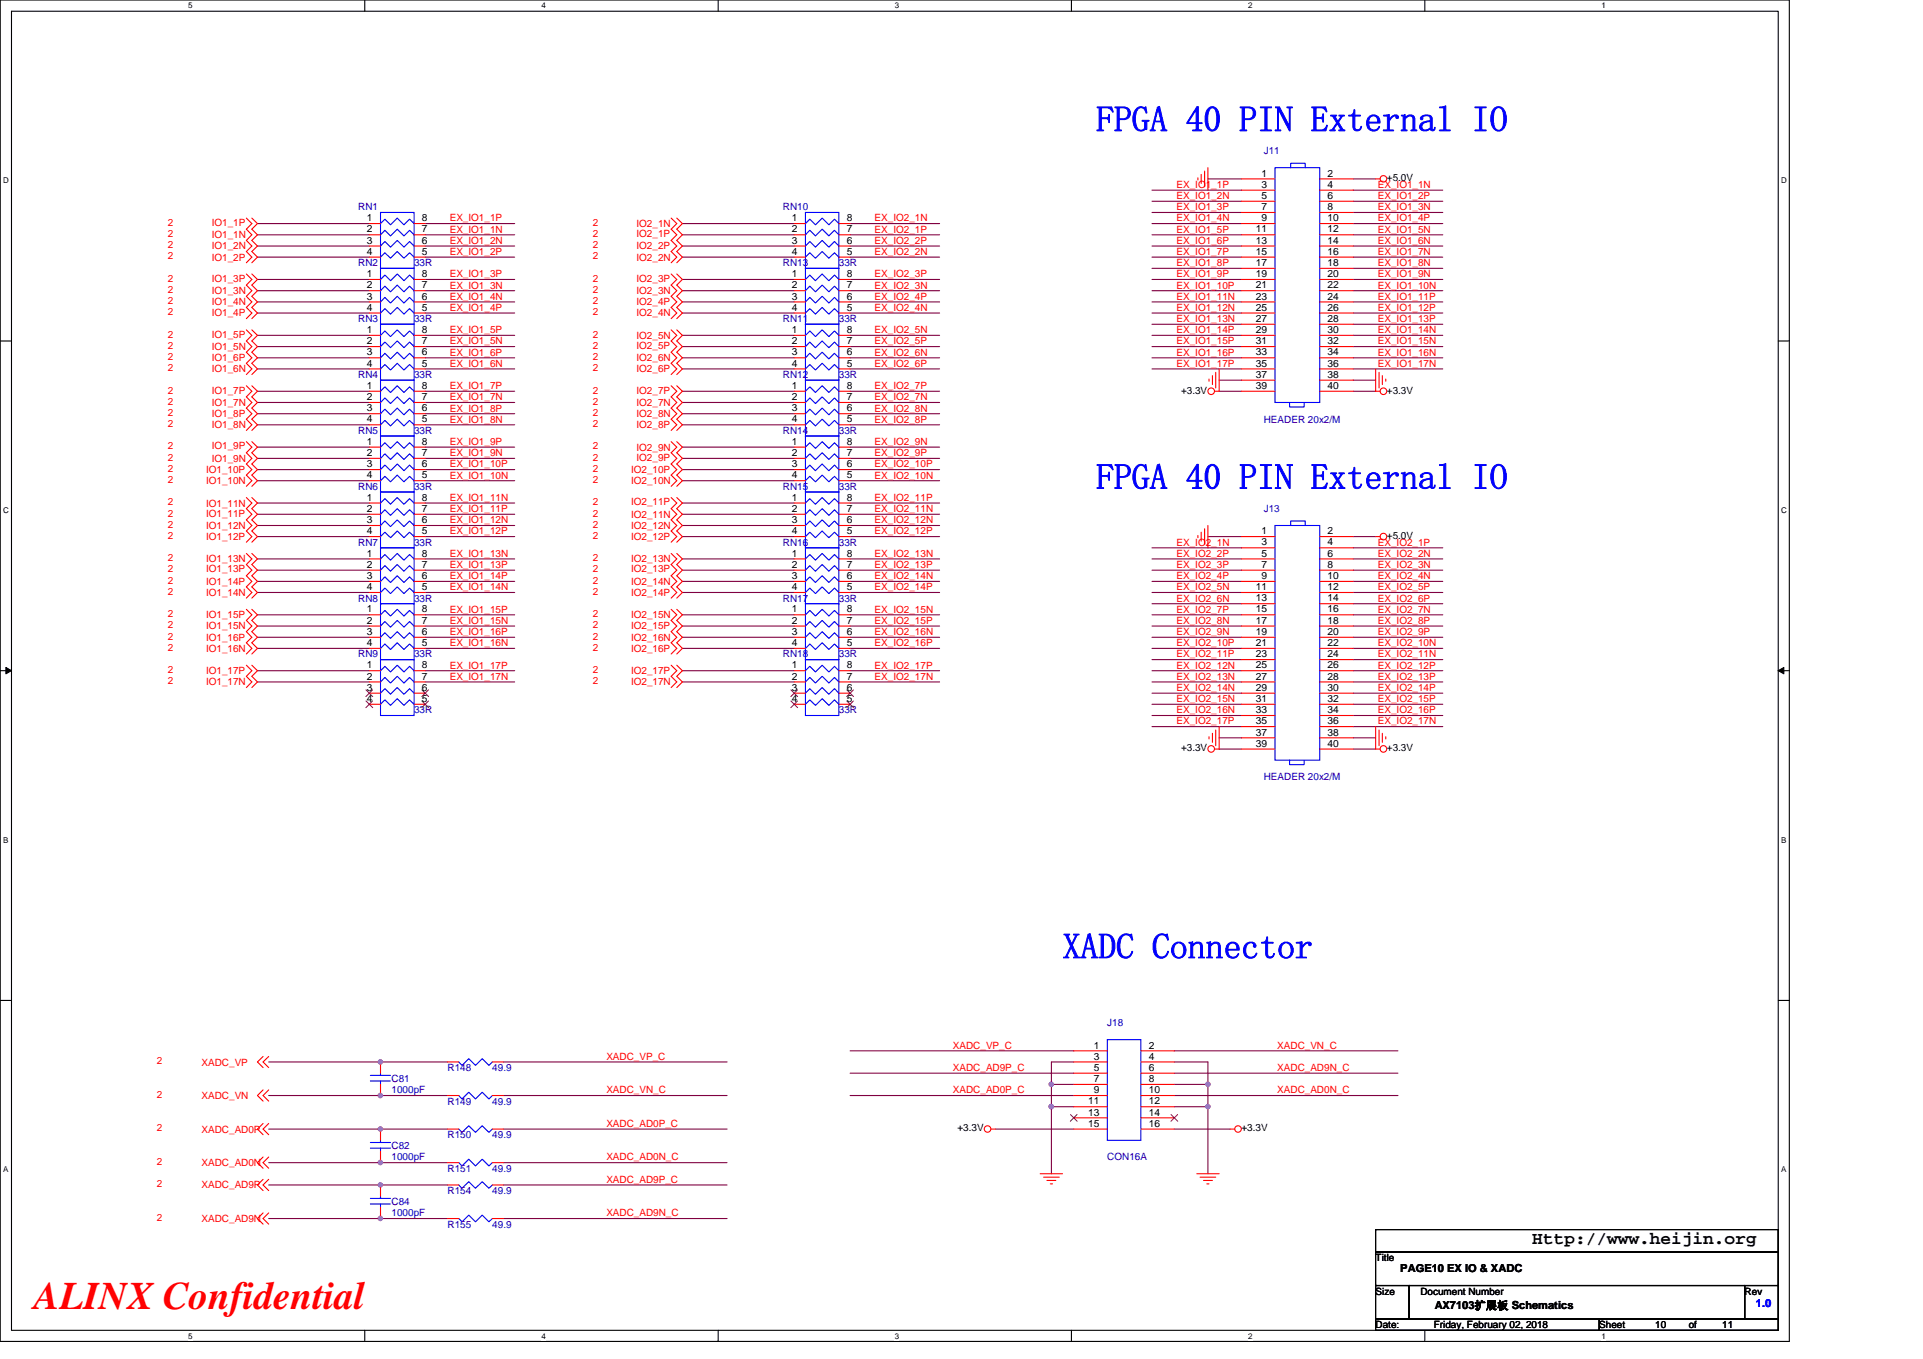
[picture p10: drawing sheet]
<svg xmlns="http://www.w3.org/2000/svg" width="297mm" height="210mm" viewBox="0 0 297 210" stroke-linecap="round" stroke-linejoin="round" font-family="sans-serif">
<path d="M0 0h276.4v207.3h-276.4zM1.8 1.7h272.9v203.8h-272.9z" fill="none" stroke="#000" stroke-width=".17"/>
<g fill="#fff">
<path d="M29.1 .2h.6v1.4h-.6z"/>
<path d="M29.1 205.7h.6v1.4h-.6z"/>
</g>
<path d="M56.3 0v1.7M56.3 205.5v1.8" fill="none" stroke="#000" stroke-width=".17"/>
<g fill="#fff">
<path d="M83.6 .2h.7v1.4h-.7z"/>
<path d="M83.6 205.7h.7v1.4h-.7z"/>
</g>
<path d="M110.9 0v1.7M110.9 205.5v1.8" fill="none" stroke="#000" stroke-width=".17"/>
<g fill="#fff">
<path d="M138.2 .2h.7v1.4h-.7z"/>
<path d="M138.2 205.7h.7v1.4h-.7z"/>
</g>
<path d="M165.5 0v1.7M165.5 205.5v1.8" fill="none" stroke="#000" stroke-width=".17"/>
<g fill="#fff">
<path d="M192.8 .2h.6v1.4h-.6z"/>
<path d="M192.8 205.7h.6v1.4h-.6z"/>
</g>
<path d="M220.1 0v1.7M220.1 205.5v1.8" fill="none" stroke="#000" stroke-width=".17"/>
<g fill="#fff">
<path d="M247.4 .2h.6v1.4h-.6z"/>
<path d="M247.4 205.7h.6v1.4h-.6z"/>
<path d="M.5 27.2h.8v1.4h-.8z"/>
<path d="M275.1 27.2h.9v1.4h-.9z"/>
<path d="M.5 78.1h.8v1.4h-.8z"/>
<path d="M275.1 78.1h.9v1.4h-.9z"/>
</g>
<path d="M0 52.7h1.8M274.7 52.7h1.7" fill="none" stroke="#000" stroke-width=".17"/>
<g fill="#fff">
<path d="M.5 129.1h.8v1.4h-.8z"/>
<path d="M275.1 129.1h.8v1.4h-.8z"/>
</g>
<path d="M0 103.6h1.8M274.7 103.6h1.7" fill="none" stroke="#000" stroke-width=".17"/>
<path d="M.9 103.1l.9 .5-.9 .5zM274.7 103.6l.8-.5v1z" fill="#000" stroke="#000" stroke-width=".15"/>
<g fill="#fff">
<path d="M.5 180h.8v1.4h-.8z"/>
<path d="M275.1 180h.8v1.4h-.8z"/>
</g>
<path d="M0 154.6h1.8M274.7 154.6h1.7M212.5 190h62.2v3.5h-62.2zM212.5 193.5h62.2v5.1h-62.2zM212.5 198.6h5.2v5.2h-5.2zM217.7 198.6h51.8v5.2h-51.8zM269.5 198.6h5.2v5.2h-5.2zM212.5 203.8h34.5v1.7h-34.5zM247 203.8h27.7v1.7h-27.7z" fill="none" stroke="#000" stroke-width=".17"/>
<g fill="none" stroke="#800040" stroke-width=".17">
<path d="M39.8 34.5h17.2M39.8 36.3h17.2M39.8 39.7h17.2M39.8 38h17.2M65.7 39.7h13.8M65.7 38h13.8M65.7 34.5h13.8M65.7 36.3h13.8M105.4 34.5h17.3M105.4 36.3h17.3M105.4 39.7h17.3M105.4 38h17.3"/>
<path d="M131.3 36.3h13.8M131.3 34.5h13.8M131.3 38h13.8M131.3 39.7h13.8M177.9 31.1h13.9M177.9 34.5h13.9M177.9 29.4h13.9M177.9 32.8h13.9M177.9 39.7h13.9M177.9 36.3h13.9M177.9 38h13.9M186.6 27.6h5.2"/>
<path d="M209 31.1h13.9M209 34.5h13.9M209 29.4h13.9M209 32.8h13.9M209 39.7h13.9M209 36.3h13.9M209 38h13.9M209 27.6h3.5M39.8 43.2h17.2M39.8 44.9h17.2M39.8 48.4h17.2M39.8 46.7h17.2"/>
<path d="M39.8 53.6h17.2M39.8 51.8h17.2M39.8 57h17.2M39.8 55.3h17.2M65.7 48.4h13.8M65.7 46.7h13.8M65.7 43.2h13.8M65.7 44.9h13.8M65.7 51.8h13.8M65.7 53.6h13.8M65.7 55.3h13.8M65.7 57h13.8"/>
<path d="M105.4 43.2h17.3M105.4 44.9h17.3M105.4 48.4h17.3M105.4 46.7h17.3M105.4 53.6h17.3M105.4 51.8h17.3M105.4 57h17.3M105.4 55.3h17.3M131.3 53.6h13.8M131.3 51.8h13.8M131.3 57h13.8M131.3 55.3h13.8"/>
<path d="M131.3 43.2h13.8M131.3 44.9h13.8M131.3 46.7h13.8M131.3 48.4h13.8M177.9 46.7h13.9M177.9 48.4h13.9M177.9 50.1h13.9M177.9 44.9h13.9M177.9 41.5h13.9M177.9 43.2h13.9M177.9 51.8h13.9M177.9 53.6h13.9"/>
<path d="M177.9 55.3h13.9M177.9 57h13.9M188.3 58.7h3.5M209 48.4h13.9M209 50.1h13.9M209 44.9h13.9M209 41.5h13.9M209 43.2h13.9M209 51.8h13.9M209 53.6h13.9M209 55.3h13.9M209 57h13.9"/>
<path d="M209 58.7h3.5M209 46.7h13.9M39.8 60.5h17.2M39.8 62.2h17.2M39.8 63.9h17.2M39.8 65.6h17.2M39.8 69.1h17.2M39.8 70.8h17.2M39.8 74.3h17.2M39.8 72.6h17.2M39.8 79.5h17.2M39.8 77.7h17.2"/>
<path d="M65.7 79.5h13.8M65.7 77.7h13.8M65.7 60.5h13.8M65.7 62.2h13.8M65.7 63.9h13.8M65.7 65.6h13.8M65.7 72.6h13.8M65.7 69.1h13.8M65.7 70.8h13.8M65.7 74.3h13.8M105.4 60.5h17.3M105.4 62.2h17.3"/>
<path d="M105.4 63.9h17.3M105.4 65.6h17.3M105.4 69.1h17.3M105.4 70.8h17.3M105.4 74.3h17.3M105.4 72.6h17.3M105.4 79.5h17.3M105.4 77.7h17.3M131.3 65.6h13.8M131.3 63.9h13.8M131.3 70.8h13.8M131.3 69.1h13.8"/>
<path d="M131.3 60.5h13.8M131.3 62.2h13.8M131.3 72.6h13.8M131.3 74.3h13.8M131.3 77.7h13.8M131.3 79.5h13.8M188.3 60.5h3.5M209 60.5h3.5M39.8 82.9h17.2M39.8 81.2h17.2M39.8 88.1h17.2M39.8 86.4h17.2"/>
<path d="M39.8 91.5h17.2M39.8 89.8h17.2M39.8 98.5h17.2M39.8 96.7h17.2M39.8 95h17.2M65.7 82.9h13.8M65.7 81.2h13.8M65.7 88.1h13.8M65.7 86.4h13.8M65.7 89.8h13.8M65.7 95h13.8M65.7 91.5h13.8"/>
<path d="M65.7 96.7h13.8M65.7 98.5h13.8M105.4 82.9h17.3M105.4 81.2h17.3M105.4 88.1h17.3M105.4 86.4h17.3M105.4 91.5h17.3M105.4 89.8h17.3M105.4 96.7h17.3M105.4 95h17.3M105.4 98.5h17.3M131.3 82.9h13.8"/>
<path d="M131.3 81.2h13.8M131.3 88.1h13.8M131.3 86.4h13.8M131.3 91.5h13.8M131.3 89.8h13.8M131.3 96.7h13.8M131.3 95h13.8M131.3 98.5h13.8M177.9 84.6h13.9M177.9 91.5h13.9M177.9 93.3h13.9M177.9 96.7h13.9"/>
<path d="M177.9 98.5h13.9M177.9 86.4h13.9M177.9 88.1h13.9M177.9 89.8h13.9M177.9 95h13.9M186.6 82.9h5.2M209 91.5h13.9M209 93.3h13.9M209 96.7h13.9M209 98.5h13.9M209 86.4h13.9M209 88.1h13.9"/>
<path d="M209 89.8h13.9M209 95h13.9M209 82.9h3.5M209 84.6h13.9M39.8 103.6h17.2M39.8 105.4h17.2M39.8 100.2h17.2M65.7 103.6h13.8M65.7 105.4h13.8M65.7 100.2h13.8M105.4 103.6h17.3M105.4 105.4h17.3"/>
<path d="M105.4 100.2h17.3M131.3 100.2h13.8M131.3 103.6h13.8M131.3 105.4h13.8M177.9 103.6h13.9M177.9 105.4h13.9M177.9 107.1h13.9M177.9 108.8h13.9M177.9 110.6h13.9M177.9 100.2h13.9M177.9 112.3h13.9M177.9 101.9h13.9"/>
<path d="M188.3 115.7h3.5M188.3 114h3.5M209 103.6h13.9M209 105.4h13.9M209 107.1h13.9M209 108.8h13.9M209 110.6h13.9M209 100.2h13.9M209 112.3h13.9M209 101.9h13.9M209 114h3.5M209 115.7h3.5"/>
<path d="M41.5 164.1h27.6M41.5 169.3h27.6M41.5 174.5h27.6M41.5 179.6h27.6M77.8 164.1h34.5M77.8 169.3h34.5M77.8 174.5h34.5M77.8 179.6h34.5M131.3 162.4h34.6M131.3 169.3h34.6M131.3 165.8h34.6M153.8 174.5h12.1"/>
<path d="M162.4 167.6h3.5M162.4 171h3.5M162.4 167.6v3.4M162.4 171v10.4M165.9 164.1h-3.5v3.5M181.4 162.4h34.5M181.4 169.3h34.5M181.4 165.8h34.5M181.4 164.1h5.2v3.5M181.4 167.6h5.2M181.4 171h5.2M181.4 174.5h8.6"/>
<path d="M186.6 171v10.4M186.6 167.6v3.4M41.5 183.1h27.6M41.5 188.3h27.6M77.8 183.1h34.5M77.8 188.3h34.5"/>
</g>
<g fill="#f0f" stroke="#f0f" stroke-width=".17">
<circle cx="58.8" cy="164.1" r=".34"/>
<circle cx="58.8" cy="169.3" r=".34"/>
<circle cx="58.8" cy="174.4" r=".33"/>
<circle cx="58.8" cy="179.6" r=".34"/>
<circle cx="58.8" cy="183.1" r=".33"/>
<circle cx="58.8" cy="188.3" r=".34"/>
<circle cx="162.4" cy="167.5" r=".34"/>
<circle cx="162.4" cy="171" r=".34"/>
<circle cx="186.6" cy="171" r=".34"/>
<circle cx="186.6" cy="167.5" r=".34"/>
</g>
<g fill="none" stroke="#f00" stroke-width=".17">
<path d="M38.1 33.7l.8 .8-.8 .9 .8 .9-.8 .8 .8 .9-.8 .9 .8 .8-.8 .9M38.9 33.7l.9 .8-.9 .9 .9 .9-.9 .8 .9 .9-.9 .9 .9 .8-.9 .9M57 34.5h1.8M57 36.3h1.8M57 38h1.8M57 39.7h1.8M64 39.7h1.7M64 38h1.7M64 36.3h1.7M64 34.5h1.7M103.7 33.7l.8 .8-.8 .9 .8 .9-.8 .8 .8 .9-.8 .9 .8 .8-.8 .9M104.5 33.7l.9 .8-.9 .9 .9 .9-.9 .8 .9 .9-.9 .9 .9 .8-.9 .9"/>
<path d="M122.7 34.5h1.7M122.7 36.3h1.7M122.7 38h1.7M122.7 39.7h1.7M129.6 39.7h1.7M129.6 38h1.7M129.6 36.3h1.7M129.6 34.5h1.7M185 27.5v.3M185.5 26.9v1.4M186.1 26.4v2.5M186.6 25.9v3.5"/>
<path d="M191.8 27.6h5.2M191.8 29.4h5.2M191.8 31.1h5.2M191.8 32.8h5.2M191.8 34.5h5.2M191.8 36.3h5.2M191.8 38h5.2M191.8 39.7h5.2M203.9 27.6h5.1M203.9 29.4h5.1M203.9 31.1h5.1M203.9 32.8h5.1"/>
<path d="M203.9 34.5h5.1M203.9 36.3h5.1M203.9 38h5.1M203.9 39.7h5.1M212.5 27.6h.7M38.1 42.3l.8 .9-.8 .8 .8 .9-.8 .9 .8 .9-.8 .8 .8 .9-.8 .8M38.1 51l.8 .8-.8 .9 .8 .9-.8 .8 .8 .9-.8 .8 .8 .9-.8 .9M38.1 59.6l.8 .9-.8 .8 .8 .9-.8 .9 .8 .8-.8 .9 .8 .8-.8 .9M38.9 42.3l.9 .9-.9 .8 .9 .9-.9 .9 .9 .9-.9 .8 .9 .9-.9 .8M38.9 51l.9 .8-.9 .9 .9 .9-.9 .8 .9 .9-.9 .8 .9 .9-.9 .9M38.9 59.6l.9 .9-.9 .8 .9 .9-.9 .9 .9 .8-.9 .9 .9 .8-.9 .9M57 51.8h1.8"/>
<path d="M57 53.6h1.8M57 55.3h1.8M57 57h1.8M57 43.2h1.8M57 44.9h1.8M57 46.7h1.8M57 48.4h1.8M64 57h1.7M64 55.3h1.7M64 53.6h1.7M64 51.8h1.7M64 48.4h1.7"/>
<path d="M64 46.7h1.7M64 44.9h1.7M64 43.2h1.7M103.7 51l.8 .8-.8 .9 .8 .9-.8 .8 .8 .9-.8 .8 .8 .9-.8 .9M103.7 59.6l.8 .9-.8 .8 .8 .9-.8 .9 .8 .8-.8 .9 .8 .8-.8 .9M103.7 42.3l.8 .9-.8 .8 .8 .9-.8 .9 .8 .9-.8 .8 .8 .9-.8 .8M104.5 51l.9 .8-.9 .9 .9 .9-.9 .8 .9 .9-.9 .8 .9 .9-.9 .9M104.5 59.6l.9 .9-.9 .8 .9 .9-.9 .9 .9 .8-.9 .9 .9 .8-.9 .9M104.5 42.3l.9 .9-.9 .8 .9 .9-.9 .9 .9 .9-.9 .8 .9 .9-.9 .8M122.7 51.8h1.7M122.7 53.6h1.7M122.7 55.3h1.7"/>
<path d="M122.7 57h1.7M122.7 43.2h1.7M122.7 44.9h1.7M122.7 46.7h1.7M122.7 48.4h1.7M129.6 57h1.7M129.6 55.3h1.7M129.6 53.6h1.7M129.6 51.8h1.7M129.6 48.4h1.7M129.6 46.7h1.7M129.6 44.9h1.7"/>
<path d="M129.6 43.2h1.7M186.8 58.6v.3M187.3 58v1.4M187.8 57.5v2.4M188.3 57v3.5h-.7M191.8 41.5h5.2M191.8 43.2h5.2M191.8 44.9h5.2M191.8 46.7h5.2M191.8 48.4h5.2M191.8 50.1h5.2M191.8 51.8h5.2"/>
<path d="M191.8 53.6h5.2M191.8 55.3h5.2M191.8 57h5.2M191.8 58.7h5.2M203.9 41.5h5.1M203.9 43.2h5.1M203.9 44.9h5.1M203.9 46.7h5.1M203.9 48.4h5.1M203.9 50.1h5.1M203.9 51.8h5.1M203.9 53.6h5.1"/>
<path d="M203.9 55.3h5.1M203.9 57h5.1M203.9 58.7h5.1M212.5 57v3.5h.7M213 57.5v2.4M213.5 58v1.4M214.1 58.6v.3M38.1 76.9l.8 .8-.8 .9 .8 .9-.8 .8 .8 .9-.8 .8 .8 .9-.8 .9M38.1 68.2l.8 .9-.8 .9 .8 .8-.8 .9 .8 .9-.8 .8 .8 .9-.8 .8M38.9 76.9l.9 .8-.9 .9 .9 .9-.9 .8 .9 .9-.9 .8 .9 .9-.9 .9M38.9 68.2l.9 .9-.9 .9 .9 .8-.9 .9 .9 .9-.9 .8 .9 .9-.9 .8M57 77.7h1.8"/>
<path d="M57 79.5h1.8M57 69.1h1.8M57 70.8h1.8M57 72.6h1.8M57 74.3h1.8M57 60.5h1.8M57 62.2h1.8M57 63.9h1.8M57 65.6h1.8M64 79.5h1.7M64 77.7h1.7M64 74.3h1.7"/>
<path d="M64 72.6h1.7M64 70.8h1.7M64 69.1h1.7M64 65.6h1.7M64 63.9h1.7M64 62.2h1.7M64 60.5h1.7M103.7 68.2l.8 .9-.8 .9 .8 .8-.8 .9 .8 .9-.8 .8 .8 .9-.8 .8M103.7 76.9l.8 .8-.8 .9 .8 .9-.8 .8 .8 .9-.8 .8 .8 .9-.8 .9M104.5 68.2l.9 .9-.9 .9 .9 .8-.9 .9 .9 .9-.9 .8 .9 .9-.9 .8M104.5 76.9l.9 .8-.9 .9 .9 .9-.9 .8 .9 .9-.9 .8 .9 .9-.9 .9M122.7 60.5h1.7"/>
<path d="M122.7 62.2h1.7M122.7 63.9h1.7M122.7 65.6h1.7M122.7 77.7h1.7M122.7 79.5h1.7M122.7 69.1h1.7M122.7 70.8h1.7M122.7 72.6h1.7M122.7 74.3h1.7M129.6 65.6h1.7M129.6 63.9h1.7M129.6 62.2h1.7"/>
<path d="M129.6 60.5h1.7M129.6 79.5h1.7M129.6 77.7h1.7M129.6 74.3h1.7M129.6 72.6h1.7M129.6 70.8h1.7M129.6 69.1h1.7M191.8 60.5h5.2M203.9 60.5h5.1M38.1 85.5l.8 .9-.8 .8 .8 .9-.8 .9 .8 .8-.8 .9 .8 .8-.8 .9M38.1 94.1l.8 .9-.8 .9 .8 .8-.8 .9 .8 .9-.8 .8 .8 .9-.8 .8M38.9 85.5l.9 .9-.9 .8 .9 .9-.9 .9 .9 .8-.9 .9 .9 .8-.9 .9"/>
<path d="M38.9 94.1l.9 .9-.9 .9 .9 .8-.9 .9 .9 .9-.9 .8 .9 .9-.9 .8M57 81.2h1.8M57 82.9h1.8M57 86.4h1.8M57 88.1h1.8M57 89.8h1.8M57 91.5h1.8M57 95h1.8M57 96.7h1.8M57 98.5h1.8M64 82.9h1.7M64 81.2h1.7"/>
<path d="M64 91.5h1.7M64 89.8h1.7M64 88.1h1.7M64 86.4h1.7M64 98.5h1.7M64 96.7h1.7M64 95h1.7M103.7 85.5l.8 .9-.8 .8 .8 .9-.8 .9 .8 .8-.8 .9 .8 .8-.8 .9M103.7 94.1l.8 .9-.8 .9 .8 .8-.8 .9 .8 .9-.8 .8 .8 .9-.8 .8M104.5 85.5l.9 .9-.9 .8 .9 .9-.9 .9 .9 .8-.9 .9 .9 .8-.9 .9M104.5 94.1l.9 .9-.9 .9 .9 .8-.9 .9 .9 .9-.9 .8 .9 .9-.9 .8M122.7 95h1.7"/>
<path d="M122.7 96.7h1.7M122.7 98.5h1.7M122.7 86.4h1.7M122.7 88.1h1.7M122.7 89.8h1.7M122.7 91.5h1.7M122.7 81.2h1.7M122.7 82.9h1.7M129.6 98.5h1.7M129.6 96.7h1.7M129.6 95h1.7M129.6 91.5h1.7"/>
<path d="M129.6 89.8h1.7M129.6 88.1h1.7M129.6 86.4h1.7M129.6 82.9h1.7M129.6 81.2h1.7M185 82.7v.4M185.5 82.2v1.4M186.1 81.7v2.4M186.6 81.2v3.4M191.8 82.9h5.2M191.8 84.6h5.2M191.8 86.4h5.2"/>
<path d="M191.8 88.1h5.2M191.8 89.8h5.2M191.8 91.5h5.2M191.8 93.3h5.2M191.8 95h5.2M191.8 96.7h5.2M191.8 98.5h5.2M203.9 82.9h5.1M203.9 84.6h5.1M203.9 86.4h5.1M203.9 88.1h5.1M203.9 89.8h5.1"/>
<path d="M203.9 91.5h5.1M203.9 93.3h5.1M203.9 95h5.1M203.9 96.7h5.1M203.9 98.5h5.1M212.5 82.9h.7M38.1 102.8l.8 .8-.8 .9 .8 .9-.8 .8M38.9 102.8l.9 .8-.9 .9 .9 .9-.9 .8M57 103.6h1.8M57 105.4h1.8M57 107.1h1.8M57 108.8h1.8"/>
<path d="M57 100.2h1.8M64 108.8h1.7M64 107.1h1.7M64 105.4h1.7M64 103.6h1.7M64 100.2h1.7M103.7 102.8l.8 .8-.8 .9 .8 .9-.8 .8M104.5 102.8l.9 .8-.9 .9 .9 .9-.9 .8M122.7 103.6h1.7M122.7 105.4h1.7M122.7 107.1h1.7M122.7 108.8h1.7"/>
<path d="M122.7 100.2h1.7M129.6 108.8h1.7M129.6 107.1h1.7M129.6 105.4h1.7M129.6 103.6h1.7M129.6 100.2h1.7M186.8 113.8v.4M187.3 113.3v1.4M187.8 112.8v2.4M188.3 112.3v3.4h-.7M191.8 100.2h5.2M191.8 101.9h5.2"/>
<path d="M191.8 103.6h5.2M191.8 105.4h5.2M191.8 107.1h5.2M191.8 108.8h5.2M191.8 110.6h5.2M191.8 112.3h5.2M191.8 114h5.2M191.8 115.7h5.2M203.9 100.2h5.1M203.9 101.9h5.1M203.9 103.6h5.1M203.9 105.4h5.1"/>
<path d="M203.9 107.1h5.1M203.9 108.8h5.1M203.9 110.6h5.1M203.9 112.3h5.1M203.9 114h5.1M203.9 115.7h5.1M212.5 112.3v3.4h.7M213 112.8v2.4M213.5 113.3v1.4M214.1 113.8v.4M40.6 163.2l-.8 .9 .8 .9M40.6 168.4l-.8 .9 .8 .8"/>
<path d="M40.6 173.6l-.8 .9 .8 .8M40.6 178.8l-.8 .8 .8 .9M41.5 163.2l-.9 .9 .9 .9M41.5 168.4l-.9 .9 .9 .8M41.5 173.6l-.9 .9 .9 .8M41.5 178.8l-.9 .8 .9 .9M58.8 174.5v1.7M58.8 177.9v1.7M58.8 164.1v1.7M58.8 167.6v1.7M69.1 164.1h1.8M69.1 179.6h1.8"/>
<path d="M69.1 174.5h1.8M69.1 169.3h1.8M76 164.1h1.8M76 179.6h1.8M76 174.5h1.8M76 169.3h1.8M153.1 174.5h.7M165.9 162.4h5.1M165.9 164.1h5.1M165.9 165.8h5.1M165.9 167.6h5.1M165.9 169.3h5.1"/>
<path d="M165.9 171h5.1M165.9 172.7h5.1M165.9 174.5h5.1M176.2 162.4h5.2M176.2 164.1h5.2M176.2 165.8h5.2M176.2 167.6h5.2M176.2 169.3h5.2M176.2 171h5.2M176.2 172.7h5.2M176.2 174.5h5.2M190 174.5h.7"/>
<path d="M40.6 182.2l-.8 .9 .8 .9M40.6 187.4l-.8 .9 .8 .8M41.5 182.2l-.9 .9 .9 .9M41.5 187.4l-.9 .9 .9 .8M58.8 183.1v1.7M58.8 186.5v1.8M69.1 188.3h1.8M69.1 183.1h1.8M76 188.3h1.8M76 183.1h1.8M160.7 181.4h3.4M161.2 181.9h2.4"/>
<path d="M161.7 182.4h1.4M162.2 182.9h.4M184.9 181.4h3.4M185.4 181.9h2.4M185.9 182.4h1.4M186.4 182.9h.4"/>
<circle cx="213.7" cy="27.6" r=".51"/>
<circle cx="187.1" cy="60.4" r=".51"/>
<circle cx="213.7" cy="60.4" r=".51"/>
<circle cx="213.7" cy="82.9" r=".51"/>
<circle cx="187.1" cy="115.7" r=".51"/>
<circle cx="213.7" cy="115.7" r=".51"/>
<circle cx="152.5" cy="174.4" r=".51"/>
<circle cx="191.2" cy="174.4" r=".51"/>
</g>
<g fill="none" stroke="#00f" stroke-width=".17">
<path d="M58.8 34.5l.7-.6 .8 .8 1.1-1 1 1 .9-.8 .7 .6M58.8 36.3l.7-.7 .8 .8 1.1-1 1 1 .9-.8 .7 .7M58.8 38l.7-.7 .8 .9 1.1-1.1 1 1.1 .9-.9 .7 .7M58.8 39.7l.7-.6 .8 .8 1.1-1 1 1 .9-.8 .7 .6M58.8 32.8h5.2v8.7h-5.2zM124.4 32.8h5.2v8.7h-5.2zM124.4 34.5l.7-.6 .9 .8 1-1 1 1 .9-.8 .7 .6M124.4 36.3l.7-.7 .9 .8 1-1 1 1 .9-.8 .7 .7M124.4 38l.7-.7 .9 .9 1-1.1 1 1.1 .9-.9 .7 .7M124.4 39.7l.7-.6 .9 .8 1-1 1 1 .9-.8 .7 .6M197 25.9h6.9v36.3h-6.9zM199.4 25.9v-.7h2.2v.7"/>
<path d="M58.8 51.8l.7-.7 .8 .9 1.1-1 1 1 .9-.9 .7 .7M58.8 53.6l.7-.7 .8 .8 1.1-1 1 1 .9-.8 .7 .7M58.8 55.3l.7-.7 .8 .9 1.1-1.1 1 1.1 .9-.9 .7 .7M58.8 57l.7-.7 .8 .9 1.1-1.1 1 1.1 .9-.9 .7 .7M58.8 43.2l.7-.7 .8 .9 1.1-1.1 1 1.1 .9-.9 .7 .7M58.8 44.9l.7-.7 .8 .9 1.1-1.1 1 1.1 .9-.9 .7 .7M58.8 46.7l.7-.7 .8 .8 1.1-1 1 1 .9-.8 .7 .7M58.8 48.4l.7-.7 .8 .8 1.1-1 1 1 .9-.8 .7 .7M58.8 50.1h5.2v8.6h-5.2zM58.8 41.5h5.2v8.6h-5.2zM58.8 58.7h5.2v8.7h-5.2zM124.4 58.7h5.2v8.7h-5.2z"/>
<path d="M124.4 50.1h5.2v8.6h-5.2zM124.4 41.5h5.2v8.6h-5.2zM124.4 51.8l.7-.7 .9 .9 1-1 1 1 .9-.9 .7 .7M124.4 53.6l.7-.7 .9 .8 1-1 1 1 .9-.8 .7 .7M124.4 55.3l.7-.7 .9 .9 1-1.1 1 1.1 .9-.9 .7 .7M124.4 57l.7-.7 .9 .9 1-1.1 1 1.1 .9-.9 .7 .7M124.4 43.2l.7-.7 .9 .9 1-1.1 1 1.1 .9-.9 .7 .7M124.4 44.9l.7-.7 .9 .9 1-1.1 1 1.1 .9-.9 .7 .7M124.4 46.7l.7-.7 .9 .8 1-1 1 1 .9-.8 .7 .7M124.4 48.4l.7-.7 .9 .8 1-1 1 1 .9-.8 .7 .7M58.8 77.7l.7-.7 .8 .9 1.1-1 1 1 .9-.9 .7 .7M58.8 79.5l.7-.7 .8 .8 1.1-1 1 1 .9-.8 .7 .7"/>
<path d="M58.8 69.1l.7-.7 .8 .9 1.1-1.1 1 1.1 .9-.9 .7 .7M58.8 70.8l.7-.7 .8 .9 1.1-1 1 1 .9-.9 .7 .7M58.8 72.6l.7-.7 .8 .8 1.1-1 1 1 .9-.8 .7 .7M58.8 74.3l.7-.7 .8 .8 1.1-1 1 1 .9-.8 .7 .7M58.8 60.5l.7-.7 .8 .8 1.1-1 1 1 .9-.8 .7 .7M58.8 62.2l.7-.7 .8 .9 1.1-1.1 1 1.1 .9-.9 .7 .7M58.8 63.9l.7-.7 .8 .9 1.1-1 1 1 .9-.9 .7 .7M58.8 65.6l.7-.6 .8 .8 1.1-1 1 1 .9-.8 .7 .6M58.8 76h5.2v8.6h-5.2zM58.8 67.4h5.2v8.6h-5.2zM124.4 76h5.2v8.6h-5.2zM124.4 67.4h5.2v8.6h-5.2z"/>
<path d="M124.4 60.5l.7-.7 .9 .8 1-1 1 1 .9-.8 .7 .7M124.4 62.2l.7-.7 .9 .9 1-1.1 1 1.1 .9-.9 .7 .7M124.4 63.9l.7-.7 .9 .9 1-1 1 1 .9-.9 .7 .7M124.4 65.6l.7-.6 .9 .8 1-1 1 1 .9-.8 .7 .6M124.4 77.7l.7-.7 .9 .9 1-1 1 1 .9-.9 .7 .7M124.4 79.5l.7-.7 .9 .8 1-1 1 1 .9-.8 .7 .7M124.4 69.1l.7-.7 .9 .9 1-1.1 1 1.1 .9-.9 .7 .7M124.4 70.8l.7-.7 .9 .9 1-1 1 1 .9-.9 .7 .7M124.4 72.6l.7-.7 .9 .8 1-1 1 1 .9-.8 .7 .7M124.4 74.3l.7-.7 .9 .8 1-1 1 1 .9-.8 .7 .7M199.2 62.2v.7h2.2v-.7M58.8 81.2l.7-.7 .8 .9 1.1-1.1 1 1.1 .9-.9 .7 .7"/>
<path d="M58.8 82.9l.7-.7 .8 .9 1.1-1.1 1 1.1 .9-.9 .7 .7M58.8 86.4l.7-.7 .8 .9 1.1-1.1 1 1.1 .9-.9 .7 .7M58.8 88.1l.7-.7 .8 .9 1.1-1.1 1 1.1 .9-.9 .7 .7M58.8 89.8l.7-.7 .8 .9 1.1-1 1 1 .9-.9 .7 .7M58.8 91.5l.7-.6 .8 .8 1.1-1 1 1 .9-.8 .7 .6M58.8 95l.7-.7 .8 .9 1.1-1.1 1 1.1 .9-.9 .7 .7M58.8 96.7l.7-.7 .8 .9 1.1-1 1 1 .9-.9 .7 .7M58.8 98.5l.7-.7 .8 .8 1.1-1 1 1 .9-.8 .7 .7M58.8 84.6h5.2v8.7h-5.2zM58.8 93.3h5.2v8.6h-5.2zM124.4 93.3h5.2v8.6h-5.2zM124.4 84.6h5.2v8.7h-5.2z"/>
<path d="M124.4 95l.7-.7 .9 .9 1-1.1 1 1.1 .9-.9 .7 .7M124.4 96.7l.7-.7 .9 .9 1-1 1 1 .9-.9 .7 .7M124.4 98.5l.7-.7 .9 .8 1-1 1 1 .9-.8 .7 .7M124.4 86.4l.7-.7 .9 .9 1-1.1 1 1.1 .9-.9 .7 .7M124.4 88.1l.7-.7 .9 .9 1-1.1 1 1.1 .9-.9 .7 .7M124.4 89.8l.7-.7 .9 .9 1-1 1 1 .9-.9 .7 .7M124.4 91.5l.7-.6 .9 .8 1-1 1 1 .9-.8 .7 .6M124.4 81.2l.7-.7 .9 .9 1-1.1 1 1.1 .9-.9 .7 .7M124.4 82.9l.7-.7 .9 .9 1-1.1 1 1.1 .9-.9 .7 .7M197 81.2h6.9v36.3h-6.9zM199.4 81.2v-.7h2.2v.7M58.8 103.6l.7-.6 .8 .8 1.1-1 1 1 .9-.8 .7 .6"/>
<path d="M58.8 105.4l.7-.7 .8 .8 1.1-1 1 1 .9-.8 .7 .7M58.8 107.1l.7-.7 .8 .9 1.1-1.1 1 1.1 .9-.9 .7 .7M58.8 108.8l.7-.7 .8 .9 1.1-1 1 1 .9-.9 .7 .7M58.8 100.2l.7-.7 .8 .9 1.1-1.1 1 1.1 .9-.9 .7 .7M58.8 101.9h5.2v8.7h-5.2zM124.4 101.9h5.2v8.7h-5.2zM124.4 103.6l.7-.6 .9 .8 1-1 1 1 .9-.8 .7 .6M124.4 105.4l.7-.7 .9 .8 1-1 1 1 .9-.8 .7 .7M124.4 107.1l.7-.7 .9 .9 1-1.1 1 1.1 .9-.9 .7 .7M124.4 108.8l.7-.7 .9 .9 1-1 1 1 .9-.9 .7 .7M124.4 100.2l.7-.7 .9 .9 1-1.1 1 1.1 .9-.9 .7 .7M199.2 117.5v.7h2.2v-.7"/>
<path d="M57.2 177.4h3.1M57.2 176.5h3.1M57.2 167h3.1M57.2 166.2h3.1M58.8 176.2v.3M58.8 177.4v.5M58.8 165.8v.4M58.8 167v.6M70.9 164.1l.5 .5 1-1 1 1 1.1-1 1 1 .5-.5M70.9 179.6l.5 .5 1-1 1 1 1.1-1 1 1 .5-.5M70.9 174.5l.5 .5 1-1.1 1 1.1 1.1-1.1 1 1.1 .5-.5M70.9 169.3l.5 .5 1-1 1 1 1.1-1 1 1 .5-.5"/>
<path d="M171 160.6h5.2v15.6h-5.2zM57.2 186h3.1M57.2 185.2h3.1M58.8 184.8v.4M58.8 186v.5M70.9 188.3l.5 .5 1-1.1 1 1.1 1.1-1.1 1 1.1 .5-.5M70.9 183.1l.5 .5 1-1 1 1 1.1-1 1 1 .5-.5"/>
</g>
<g fill="none" stroke="#804000" stroke-width=".15">
<path d="M56.5 106.6l1.1 1M56.5 108.3l1.1 1M57.5 106.6l-1 1M57.5 108.3l-1 1M65.2 108.3l1 1M65.2 106.6l1 1M66.2 108.3l-1.1 1M66.2 106.6l-1.1 1M122.2 106.6l1 1M122.2 108.3l1 1M123.2 106.6l-1.1 1M123.2 108.3l-1.1 1"/>
<path d="M130.8 108.3l1 1M130.8 106.6l1 1M131.8 108.3l-1 1M131.8 106.6l-1 1M165.4 172.2l1 1M166.4 172.2l-1.1 1M180.9 172.2l1 1M181.9 172.2l-1 1"/>
</g>
<text font-size="6" fill="#f00" x="5.2" y="202.3">ALINX Confidential</text>
<g font-size="5.5" fill="#00f">
<text x="169.3" y="20.3">FPGA 40 PIN External IO</text>
<text x="169.3" y="75.6">FPGA 40 PIN External IO</text>
<text x="164.1" y="148.1">XADC Connector</text>
</g>
<text font-size="2.8" x="236.7" y="192.3">Http://www.heijin.org</text>
<g font-size="1.7">
<text x="216.3" y="196.6">PAGE10 EX IO &amp; XADC</text>
<text x="221.7" y="202.3">AX7103扩展板 Schematics</text>
</g>
<text font-size="1.7" fill="#00f" x="271.2" y="202">1.0</text>
<g font-size="1.5" fill="#000080">
<text x="195.2" y="23.9">J11</text>
<text x="55.3" y="32.5">RN1</text>
<text x="120.9" y="32.5">RN10</text>
<text x="55.3" y="41.1">RN2</text>
<text x="64" y="41.1">33R</text>
<text x="120.9" y="41.1">RN13</text>
<text x="129.6" y="41.1">33R</text>
<text x="55.3" y="49.8">RN3</text>
<text x="64" y="49.8">33R</text>
<text x="120.9" y="49.8">RN11</text>
<text x="129.6" y="49.8">33R</text>
<text x="55.3" y="58.4">RN4</text>
<text x="64" y="58.4">33R</text>
<text x="120.9" y="58.4">RN12</text>
<text x="129.6" y="58.4">33R</text>
<text x="195.2" y="65.3">HEADER 20x2/M</text>
<text x="55.3" y="67">RN5</text>
<text x="64" y="67">33R</text>
<text x="120.9" y="67">RN14</text>
<text x="129.6" y="67">33R</text>
<text x="55.3" y="75.7">RN6</text>
<text x="64" y="75.7">33R</text>
<text x="120.9" y="75.7">RN15</text>
<text x="129.6" y="75.7">33R</text>
<text x="195.2" y="79.1">J13</text>
<text x="55.3" y="84.3">RN7</text>
<text x="64" y="84.3">33R</text>
<text x="120.9" y="84.3">RN16</text>
<text x="129.6" y="84.3">33R</text>
<text x="55.3" y="92.9">RN8</text>
<text x="64" y="92.9">33R</text>
<text x="120.9" y="92.9">RN17</text>
<text x="129.6" y="92.9">33R</text>
<text x="55.3" y="101.6">RN9</text>
<text x="64" y="101.6">33R</text>
<text x="120.9" y="101.6">RN18</text>
<text x="129.6" y="101.6">33R</text>
<text x="64" y="110.2">33R</text>
<text x="129.6" y="110.2">33R</text>
<text x="195.2" y="120.6">HEADER 20x2/M</text>
<text x="171" y="158.6">J18</text>
<text x="60.5" y="167.2">C81</text>
<text x="69.1" y="165.5">R148</text>
<text x="76" y="165.5">49.9</text>
<text x="60.5" y="169">1000pF</text>
<text x="69.1" y="170.7">R149</text>
<text x="76" y="170.7">49.9</text>
<text x="60.5" y="177.6">C82</text>
<text x="60.5" y="179.3">1000pF</text>
<text x="69.1" y="175.9">R150</text>
<text x="76" y="175.9">49.9</text>
<text x="171" y="179.3">CON16A</text>
<text x="69.1" y="181">R151</text>
<text x="69.1" y="184.5">R154</text>
<text x="76" y="181">49.9</text>
<text x="76" y="184.5">49.9</text>
<text x="60.5" y="186.2">C84</text>
<text x="60.5" y="187.9">1000pF</text>
<text x="69.1" y="189.7">R155</text>
<text x="76" y="189.7">49.9</text>
</g>
<g font-size="1.5" fill="#f00">
<text x="181.7" y="29">EX_IO1_1P</text>
<text x="212.8" y="29">EX_IO1_1N</text>
<text x="25.9" y="34.9">2</text>
<text x="32.7" y="34.9">IO1_1P</text>
<text x="69.5" y="34.2">EX_IO1_1P</text>
<text x="69.5" y="35.9">EX_IO1_1N</text>
<text x="91.6" y="34.9">2</text>
<text x="98.3" y="35.1">IO2_1N</text>
<text x="135.1" y="35.9">EX_IO2_1P</text>
<text x="135.1" y="34.2">EX_IO2_1N</text>
<text x="181.7" y="30.8">EX_IO1_2N</text>
<text x="181.7" y="34.2">EX_IO1_4N</text>
<text x="181.7" y="32.5">EX_IO1_3P</text>
<text x="181.7" y="35.9">EX_IO1_5P</text>
<text x="212.8" y="30.8">EX_IO1_2P</text>
<text x="212.8" y="34.2">EX_IO1_4P</text>
<text x="212.8" y="32.5">EX_IO1_3N</text>
<text x="212.8" y="35.9">EX_IO1_5N</text>
<text x="25.9" y="38.4">2</text>
<text x="25.9" y="40.1">2</text>
<text x="25.9" y="36.6">2</text>
<text x="32.7" y="38.5">IO1_2N</text>
<text x="32.7" y="40.3">IO1_2P</text>
<text x="32.7" y="36.8">IO1_1N</text>
<text x="69.5" y="39.4">EX_IO1_2P</text>
<text x="69.5" y="37.7">EX_IO1_2N</text>
<text x="91.6" y="36.6">2</text>
<text x="91.6" y="38.4">2</text>
<text x="91.6" y="40.1">2</text>
<text x="98.3" y="36.6">IO2_1P</text>
<text x="98.3" y="38.5">IO2_2P</text>
<text x="98.3" y="40.3">IO2_2N</text>
<text x="135.1" y="37.7">EX_IO2_2P</text>
<text x="135.1" y="39.4">EX_IO2_2N</text>
<text x="181.7" y="39.4">EX_IO1_7P</text>
<text x="181.7" y="37.7">EX_IO1_6P</text>
<text x="181.7" y="41.1">EX_IO1_8P</text>
<text x="212.8" y="39.4">EX_IO1_7N</text>
<text x="212.8" y="37.7">EX_IO1_6N</text>
<text x="212.8" y="41.1">EX_IO1_8N</text>
<text x="25.9" y="47">2</text>
<text x="25.9" y="45.3">2</text>
<text x="25.9" y="43.5">2</text>
<text x="32.7" y="47.2">IO1_4N</text>
<text x="32.7" y="45.4">IO1_3N</text>
<text x="32.7" y="43.5">IO1_3P</text>
<text x="69.5" y="46.3">EX_IO1_4N</text>
<text x="69.5" y="42.8">EX_IO1_3P</text>
<text x="69.5" y="44.6">EX_IO1_3N</text>
<text x="91.6" y="45.3">2</text>
<text x="91.6" y="43.5">2</text>
<text x="91.6" y="47">2</text>
<text x="98.3" y="45.4">IO2_3N</text>
<text x="98.3" y="43.5">IO2_3P</text>
<text x="98.3" y="47.2">IO2_4P</text>
<text x="135.1" y="42.8">EX_IO2_3P</text>
<text x="135.1" y="44.6">EX_IO2_3N</text>
<text x="135.1" y="46.3">EX_IO2_4P</text>
<text x="181.7" y="46.3">EX_IO1_11N</text>
<text x="181.7" y="44.6">EX_IO1_10P</text>
<text x="181.7" y="42.8">EX_IO1_9P</text>
<text x="212.8" y="46.3">EX_IO1_11P</text>
<text x="212.8" y="44.6">EX_IO1_10N</text>
<text x="212.8" y="42.8">EX_IO1_9N</text>
<text x="25.9" y="48.7">2</text>
<text x="25.9" y="53.9">2</text>
<text x="25.9" y="52.2">2</text>
<text x="32.7" y="48.9">IO1_4P</text>
<text x="32.7" y="52.2">IO1_5P</text>
<text x="69.5" y="48">EX_IO1_4P</text>
<text x="69.5" y="51.5">EX_IO1_5P</text>
<text x="69.5" y="53.2">EX_IO1_5N</text>
<text x="91.6" y="53.9">2</text>
<text x="91.6" y="52.2">2</text>
<text x="91.6" y="48.7">2</text>
<text x="98.3" y="53.9">IO2_5P</text>
<text x="98.3" y="52.4">IO2_5N</text>
<text x="98.3" y="48.9">IO2_4N</text>
<text x="135.1" y="53.2">EX_IO2_5P</text>
<text x="135.1" y="51.5">EX_IO2_5N</text>
<text x="135.1" y="48">EX_IO2_4N</text>
<text x="181.7" y="48">EX_IO1_12N</text>
<text x="181.7" y="49.8">EX_IO1_13N</text>
<text x="181.7" y="51.5">EX_IO1_14P</text>
<text x="181.7" y="53.2">EX_IO1_15P</text>
<text x="212.8" y="48">EX_IO1_12P</text>
<text x="212.8" y="49.8">EX_IO1_13P</text>
<text x="212.8" y="51.5">EX_IO1_14N</text>
<text x="212.8" y="53.2">EX_IO1_15N</text>
<text x="25.9" y="57.4">2</text>
<text x="25.9" y="55.6">2</text>
<text x="32.7" y="54.1">IO1_5N</text>
<text x="32.7" y="57.5">IO1_6N</text>
<text x="32.7" y="55.8">IO1_6P</text>
<text x="69.5" y="54.9">EX_IO1_6P</text>
<text x="69.5" y="56.7">EX_IO1_6N</text>
<text x="91.6" y="57.4">2</text>
<text x="91.6" y="55.6">2</text>
<text x="98.3" y="57.5">IO2_6P</text>
<text x="98.3" y="55.8">IO2_6N</text>
<text x="135.1" y="56.7">EX_IO2_6P</text>
<text x="135.1" y="54.9">EX_IO2_6N</text>
<text x="181.7" y="54.9">EX_IO1_16P</text>
<text x="181.7" y="56.7">EX_IO1_17P</text>
<text x="212.8" y="54.9">EX_IO1_16N</text>
<text x="212.8" y="56.7">EX_IO1_17N</text>
<text x="25.9" y="62.5">2</text>
<text x="25.9" y="60.8">2</text>
<text x="25.9" y="66">2</text>
<text x="25.9" y="64.3">2</text>
<text x="32.7" y="62.7">IO1_7N</text>
<text x="32.7" y="60.8">IO1_7P</text>
<text x="32.7" y="64.5">IO1_8P</text>
<text x="69.5" y="60.1">EX_IO1_7P</text>
<text x="69.5" y="61.8">EX_IO1_7N</text>
<text x="69.5" y="63.6">EX_IO1_8P</text>
<text x="69.5" y="65.3">EX_IO1_8N</text>
<text x="91.6" y="64.3">2</text>
<text x="91.6" y="66">2</text>
<text x="91.6" y="62.5">2</text>
<text x="91.6" y="60.8">2</text>
<text x="98.3" y="64.5">IO2_8N</text>
<text x="98.3" y="62.7">IO2_7N</text>
<text x="98.3" y="60.8">IO2_7P</text>
<text x="135.1" y="65.3">EX_IO2_8P</text>
<text x="135.1" y="63.6">EX_IO2_8N</text>
<text x="135.1" y="60.1">EX_IO2_7P</text>
<text x="135.1" y="61.8">EX_IO2_7N</text>
<text x="25.9" y="71.2">2</text>
<text x="25.9" y="69.4">2</text>
<text x="32.7" y="66.2">IO1_8N</text>
<text x="32.7" y="71.4">IO1_9N</text>
<text x="32.7" y="69.4">IO1_9P</text>
<text x="69.5" y="68.7">EX_IO1_9P</text>
<text x="69.5" y="70.5">EX_IO1_9N</text>
<text x="91.6" y="69.4">2</text>
<text x="91.6" y="71.2">2</text>
<text x="98.3" y="66.2">IO2_8P</text>
<text x="98.3" y="69.6">IO2_9N</text>
<text x="98.3" y="71.2">IO2_9P</text>
<text x="135.1" y="70.5">EX_IO2_9P</text>
<text x="135.1" y="68.7">EX_IO2_9N</text>
<text x="25.9" y="74.6">2</text>
<text x="25.9" y="72.9">2</text>
<text x="31.8" y="74.8">IO1_10N</text>
<text x="31.8" y="73.1">IO1_10P</text>
<text x="69.5" y="77.4">EX_IO1_11N</text>
<text x="69.5" y="72.2">EX_IO1_10P</text>
<text x="69.5" y="73.9">EX_IO1_10N</text>
<text x="91.6" y="74.6">2</text>
<text x="91.6" y="72.9">2</text>
<text x="97.5" y="74.8">IO2_10N</text>
<text x="97.5" y="73.1">IO2_10P</text>
<text x="135.1" y="72.2">EX_IO2_10P</text>
<text x="135.1" y="73.9">EX_IO2_10N</text>
<text x="135.1" y="77.4">EX_IO2_11P</text>
<text x="25.9" y="79.8">2</text>
<text x="25.9" y="78.1">2</text>
<text x="25.9" y="83.3">2</text>
<text x="25.9" y="81.6">2</text>
<text x="31.8" y="79.8">IO1_11P</text>
<text x="31.8" y="78.3">IO1_11N</text>
<text x="31.8" y="83.4">IO1_12P</text>
<text x="31.8" y="81.7">IO1_12N</text>
<text x="69.5" y="79.1">EX_IO1_11P</text>
<text x="69.5" y="82.6">EX_IO1_12P</text>
<text x="69.5" y="80.9">EX_IO1_12N</text>
<text x="91.6" y="83.3">2</text>
<text x="91.6" y="81.6">2</text>
<text x="91.6" y="79.8">2</text>
<text x="91.6" y="78.1">2</text>
<text x="97.5" y="83.4">IO2_12P</text>
<text x="97.5" y="81.7">IO2_12N</text>
<text x="97.5" y="80">IO2_11N</text>
<text x="97.5" y="78.1">IO2_11P</text>
<text x="135.1" y="82.6">EX_IO2_12P</text>
<text x="135.1" y="80.9">EX_IO2_12N</text>
<text x="135.1" y="79.1">EX_IO2_11N</text>
<text x="25.9" y="88.5">2</text>
<text x="25.9" y="86.7">2</text>
<text x="31.8" y="88.5">IO1_13P</text>
<text x="31.8" y="86.9">IO1_13N</text>
<text x="69.5" y="87.8">EX_IO1_13P</text>
<text x="69.5" y="86">EX_IO1_13N</text>
<text x="69.5" y="89.5">EX_IO1_14P</text>
<text x="91.6" y="88.5">2</text>
<text x="91.6" y="86.7">2</text>
<text x="97.5" y="88.5">IO2_13P</text>
<text x="97.5" y="86.9">IO2_13N</text>
<text x="135.1" y="87.8">EX_IO2_13P</text>
<text x="135.1" y="86">EX_IO2_13N</text>
<text x="135.1" y="89.5">EX_IO2_14N</text>
<text x="181.7" y="84.3">EX_IO2_1N</text>
<text x="181.7" y="86">EX_IO2_2P</text>
<text x="181.7" y="87.8">EX_IO2_3P</text>
<text x="181.7" y="89.5">EX_IO2_4P</text>
<text x="212.8" y="84.3">EX_IO2_1P</text>
<text x="212.8" y="86">EX_IO2_2N</text>
<text x="212.8" y="87.8">EX_IO2_3N</text>
<text x="212.8" y="89.5">EX_IO2_4N</text>
<text x="25.9" y="91.9">2</text>
<text x="25.9" y="90.2">2</text>
<text x="25.9" y="95.4">2</text>
<text x="31.8" y="92.1">IO1_14N</text>
<text x="31.8" y="90.4">IO1_14P</text>
<text x="31.8" y="95.5">IO1_15P</text>
<text x="69.5" y="94.7">EX_IO1_15P</text>
<text x="69.5" y="91.2">EX_IO1_14N</text>
<text x="91.6" y="91.9">2</text>
<text x="91.6" y="90.2">2</text>
<text x="91.6" y="95.4">2</text>
<text x="97.5" y="92.1">IO2_14P</text>
<text x="97.5" y="90.4">IO2_14N</text>
<text x="97.5" y="95.5">IO2_15N</text>
<text x="135.1" y="91.2">EX_IO2_14P</text>
<text x="135.1" y="94.7">EX_IO2_15N</text>
<text x="181.7" y="91.2">EX_IO2_5N</text>
<text x="181.7" y="92.9">EX_IO2_6N</text>
<text x="181.7" y="94.7">EX_IO2_7P</text>
<text x="212.8" y="91.2">EX_IO2_5P</text>
<text x="212.8" y="92.9">EX_IO2_6P</text>
<text x="212.8" y="94.7">EX_IO2_7N</text>
<text x="25.9" y="97.1">2</text>
<text x="25.9" y="100.5">2</text>
<text x="25.9" y="98.8">2</text>
<text x="31.8" y="97.3">IO1_15N</text>
<text x="31.8" y="100.7">IO1_16N</text>
<text x="31.8" y="99">IO1_16P</text>
<text x="69.5" y="96.4">EX_IO1_15N</text>
<text x="69.5" y="98.1">EX_IO1_16P</text>
<text x="69.5" y="99.8">EX_IO1_16N</text>
<text x="91.6" y="97.1">2</text>
<text x="91.6" y="100.5">2</text>
<text x="91.6" y="98.8">2</text>
<text x="97.5" y="97.3">IO2_15P</text>
<text x="97.5" y="100.7">IO2_16P</text>
<text x="97.5" y="99">IO2_16N</text>
<text x="135.1" y="96.4">EX_IO2_15P</text>
<text x="135.1" y="99.8">EX_IO2_16P</text>
<text x="135.1" y="98.1">EX_IO2_16N</text>
<text x="181.7" y="96.4">EX_IO2_8N</text>
<text x="181.7" y="98.1">EX_IO2_9N</text>
<text x="181.7" y="99.8">EX_IO2_10P</text>
<text x="181.7" y="101.6">EX_IO2_11P</text>
<text x="212.8" y="96.4">EX_IO2_8P</text>
<text x="212.8" y="98.1">EX_IO2_9P</text>
<text x="212.8" y="99.8">EX_IO2_10N</text>
<text x="212.8" y="101.6">EX_IO2_11N</text>
<text x="25.9" y="105.7">2</text>
<text x="25.9" y="104">2</text>
<text x="31.8" y="105.9">IO1_17N</text>
<text x="31.8" y="104.2">IO1_17P</text>
<text x="69.5" y="103.3">EX_IO1_17P</text>
<text x="69.5" y="105">EX_IO1_17N</text>
<text x="91.6" y="105.7">2</text>
<text x="91.6" y="104">2</text>
<text x="97.5" y="105.9">IO2_17N</text>
<text x="97.5" y="104.2">IO2_17P</text>
<text x="135.1" y="103.3">EX_IO2_17P</text>
<text x="135.1" y="105">EX_IO2_17N</text>
<text x="181.7" y="103.3">EX_IO2_12N</text>
<text x="181.7" y="105">EX_IO2_13N</text>
<text x="181.7" y="106.8">EX_IO2_14N</text>
<text x="212.8" y="103.3">EX_IO2_12P</text>
<text x="212.8" y="105">EX_IO2_13P</text>
<text x="212.8" y="106.8">EX_IO2_14P</text>
<text x="181.7" y="108.5">EX_IO2_15N</text>
<text x="181.7" y="110.2">EX_IO2_16N</text>
<text x="181.7" y="111.9">EX_IO2_17P</text>
<text x="212.8" y="108.5">EX_IO2_15P</text>
<text x="212.8" y="110.2">EX_IO2_16P</text>
<text x="212.8" y="111.9">EX_IO2_17N</text>
<text x="24.2" y="164.4">2</text>
<text x="31.1" y="164.6">XADC_VP</text>
<text x="93.7" y="163.7">XADC_VP_C</text>
<text x="147.2" y="162">XADC_VP_C</text>
<text x="147.2" y="165.5">XADC_AD9P_C</text>
<text x="197.3" y="162">XADC_VN_C</text>
<text x="197.3" y="165.5">XADC_AD9N_C</text>
<text x="24.2" y="169.6">2</text>
<text x="31.1" y="169.8">XADC_VN</text>
<text x="93.7" y="168.9">XADC_VN_C</text>
<text x="147.2" y="168.9">XADC_AD0P_C</text>
<text x="197.3" y="168.9">XADC_AD0N_C</text>
<text x="24.2" y="174.8">2</text>
<text x="31.1" y="175">XADC_AD0P</text>
<text x="93.7" y="174.1">XADC_AD0P_C</text>
<text x="93.7" y="179.3">XADC_AD0N_C</text>
<text x="24.2" y="180">2</text>
<text x="24.2" y="183.5">2</text>
<text x="31.1" y="180.2">XADC_AD0N</text>
<text x="31.1" y="183.6">XADC_AD9P</text>
<text x="93.7" y="182.8">XADC_AD9P_C</text>
<text x="24.2" y="188.6">2</text>
<text x="31.1" y="188.8">XADC_AD9N</text>
<text x="93.7" y="187.9">XADC_AD9N_C</text>
</g>
<g font-size="1.5">
<text x="194.9" y="27.3">1</text>
<text x="194.9" y="29">3</text>
<text x="205.1" y="27.3">2</text>
<text x="205.1" y="29">4</text>
<text x="214.2" y="28">+5.0V</text>
<text x="56.7" y="34.2">1</text>
<text x="56.7" y="35.9">2</text>
<text x="65.2" y="35.9">7</text>
<text x="65.2" y="34.2">8</text>
<text x="122.3" y="34.2">1</text>
<text x="122.3" y="35.9">2</text>
<text x="130.8" y="35.9">7</text>
<text x="130.8" y="34.2">8</text>
<text x="194" y="35.9">11</text>
<text x="194.9" y="30.7">5</text>
<text x="194.9" y="32.5">7</text>
<text x="194.9" y="34.2">9</text>
<text x="205.1" y="30.7">6</text>
<text x="205.1" y="32.5">8</text>
<text x="205.1" y="34.2">10</text>
<text x="205.1" y="35.9">12</text>
<text x="56.7" y="37.7">3</text>
<text x="56.7" y="39.4">4</text>
<text x="65.2" y="39.4">5</text>
<text x="65.2" y="37.7">6</text>
<text x="122.3" y="37.7">3</text>
<text x="122.3" y="39.4">4</text>
<text x="130.8" y="39.4">5</text>
<text x="130.8" y="37.7">6</text>
<text x="194" y="37.7">13</text>
<text x="194" y="39.4">15</text>
<text x="194" y="41.1">17</text>
<text x="205.1" y="37.7">14</text>
<text x="205.1" y="39.4">16</text>
<text x="205.1" y="41.1">18</text>
<text x="56.7" y="42.8">1</text>
<text x="56.7" y="44.6">2</text>
<text x="56.7" y="46.3">3</text>
<text x="65.2" y="46.3">6</text>
<text x="65.2" y="44.6">7</text>
<text x="65.2" y="42.8">8</text>
<text x="122.3" y="42.8">1</text>
<text x="122.3" y="44.6">2</text>
<text x="122.3" y="46.3">3</text>
<text x="130.8" y="46.3">6</text>
<text x="130.8" y="44.6">7</text>
<text x="130.8" y="42.8">8</text>
<text x="194" y="42.8">19</text>
<text x="194" y="44.6">21</text>
<text x="194" y="46.3">23</text>
<text x="205.1" y="42.8">20</text>
<text x="205.1" y="44.6">22</text>
<text x="205.1" y="46.3">24</text>
<text x="56.7" y="51.5">1</text>
<text x="56.7" y="53.2">2</text>
<text x="56.7" y="48">4</text>
<text x="65.2" y="53.2">7</text>
<text x="65.2" y="51.5">8</text>
<text x="65.2" y="48">5</text>
<text x="122.3" y="51.5">1</text>
<text x="122.3" y="53.2">2</text>
<text x="122.3" y="48">4</text>
<text x="130.8" y="53.2">7</text>
<text x="130.8" y="51.5">8</text>
<text x="130.8" y="48">5</text>
<text x="194" y="48">25</text>
<text x="194" y="49.7">27</text>
<text x="194" y="51.5">29</text>
<text x="194" y="53.2">31</text>
<text x="205.1" y="48">26</text>
<text x="205.1" y="49.7">28</text>
<text x="205.1" y="51.5">30</text>
<text x="205.1" y="53.2">32</text>
<text x="56.7" y="54.9">3</text>
<text x="56.7" y="56.6">4</text>
<text x="65.2" y="56.6">5</text>
<text x="65.2" y="54.9">6</text>
<text x="122.3" y="54.9">3</text>
<text x="122.3" y="56.6">4</text>
<text x="130.8" y="56.6">5</text>
<text x="130.8" y="54.9">6</text>
<text x="194" y="54.9">33</text>
<text x="194" y="56.6">35</text>
<text x="194" y="58.4">37</text>
<text x="205.1" y="54.9">34</text>
<text x="205.1" y="56.6">36</text>
<text x="205.1" y="58.4">38</text>
<text x="56.7" y="60.1">1</text>
<text x="56.7" y="61.8">2</text>
<text x="56.7" y="63.6">3</text>
<text x="56.7" y="65.3">4</text>
<text x="65.2" y="65.3">5</text>
<text x="65.2" y="63.6">6</text>
<text x="65.2" y="61.8">7</text>
<text x="65.2" y="60.1">8</text>
<text x="122.3" y="60.1">1</text>
<text x="122.3" y="61.8">2</text>
<text x="122.3" y="63.6">3</text>
<text x="122.3" y="65.3">4</text>
<text x="130.8" y="65.3">5</text>
<text x="130.8" y="63.6">6</text>
<text x="130.8" y="61.8">7</text>
<text x="130.8" y="60.1">8</text>
<text x="182.4" y="60.8">+3.3V</text>
<text x="194" y="60.1">39</text>
<text x="205.1" y="60.1">40</text>
<text x="214.2" y="60.8">+3.3V</text>
<text x="56.7" y="68.7">1</text>
<text x="56.7" y="70.5">2</text>
<text x="65.2" y="70.5">7</text>
<text x="65.2" y="68.7">8</text>
<text x="122.3" y="68.7">1</text>
<text x="122.3" y="70.5">2</text>
<text x="130.8" y="70.5">7</text>
<text x="130.8" y="68.7">8</text>
<text x="56.7" y="77.4">1</text>
<text x="56.7" y="72.2">3</text>
<text x="56.7" y="73.9">4</text>
<text x="65.2" y="77.4">8</text>
<text x="65.2" y="73.9">5</text>
<text x="65.2" y="72.2">6</text>
<text x="122.3" y="77.4">1</text>
<text x="122.3" y="72.2">3</text>
<text x="122.3" y="73.9">4</text>
<text x="130.8" y="77.4">8</text>
<text x="130.8" y="73.9">5</text>
<text x="130.8" y="72.2">6</text>
<text x="56.7" y="79.1">2</text>
<text x="56.7" y="80.8">3</text>
<text x="56.7" y="82.5">4</text>
<text x="65.2" y="82.5">5</text>
<text x="65.2" y="80.8">6</text>
<text x="65.2" y="79.1">7</text>
<text x="122.3" y="79.1">2</text>
<text x="122.3" y="80.8">3</text>
<text x="122.3" y="82.5">4</text>
<text x="130.8" y="82.5">5</text>
<text x="130.8" y="80.8">6</text>
<text x="130.8" y="79.1">7</text>
<text x="194.9" y="82.5">1</text>
<text x="205.1" y="82.5">2</text>
<text x="214.2" y="83.3">+5.0V</text>
<text x="56.7" y="86">1</text>
<text x="56.7" y="87.7">2</text>
<text x="56.7" y="89.5">3</text>
<text x="65.2" y="89.5">6</text>
<text x="65.2" y="87.7">7</text>
<text x="65.2" y="86">8</text>
<text x="122.3" y="86">1</text>
<text x="122.3" y="87.7">2</text>
<text x="122.3" y="89.5">3</text>
<text x="130.8" y="89.5">6</text>
<text x="130.8" y="87.7">7</text>
<text x="130.8" y="86">8</text>
<text x="194.9" y="84.3">3</text>
<text x="194.9" y="86">5</text>
<text x="194.9" y="87.7">7</text>
<text x="194.9" y="89.5">9</text>
<text x="205.1" y="84.3">4</text>
<text x="205.1" y="86">6</text>
<text x="205.1" y="87.7">8</text>
<text x="205.1" y="89.5">10</text>
<text x="56.7" y="91.2">4</text>
<text x="56.7" y="94.6">1</text>
<text x="65.2" y="91.2">5</text>
<text x="65.2" y="94.6">8</text>
<text x="122.3" y="94.6">1</text>
<text x="122.3" y="91.2">4</text>
<text x="130.8" y="94.6">8</text>
<text x="130.8" y="91.2">5</text>
<text x="194" y="91.2">11</text>
<text x="194" y="92.9">13</text>
<text x="194" y="94.6">15</text>
<text x="205.1" y="91.2">12</text>
<text x="205.1" y="92.9">14</text>
<text x="205.1" y="94.6">16</text>
<text x="56.7" y="96.4">2</text>
<text x="56.7" y="98.1">3</text>
<text x="56.7" y="99.8">4</text>
<text x="65.2" y="99.8">5</text>
<text x="65.2" y="98.1">6</text>
<text x="65.2" y="96.4">7</text>
<text x="122.3" y="96.4">2</text>
<text x="122.3" y="98.1">3</text>
<text x="122.3" y="99.8">4</text>
<text x="130.8" y="99.8">5</text>
<text x="130.8" y="98.1">6</text>
<text x="130.8" y="96.4">7</text>
<text x="194" y="96.4">17</text>
<text x="194" y="98.1">19</text>
<text x="194" y="99.8">21</text>
<text x="194" y="101.6">23</text>
<text x="205.1" y="96.4">18</text>
<text x="205.1" y="98.1">20</text>
<text x="205.1" y="99.8">22</text>
<text x="205.1" y="101.6">24</text>
<text x="56.7" y="103.3">1</text>
<text x="56.7" y="105">2</text>
<text x="56.7" y="106.7">3</text>
<text x="65.2" y="106.7">6</text>
<text x="65.2" y="105">7</text>
<text x="65.2" y="103.3">8</text>
<text x="122.3" y="103.3">1</text>
<text x="122.3" y="105">2</text>
<text x="122.3" y="106.7">3</text>
<text x="130.8" y="106.7">6</text>
<text x="130.8" y="105">7</text>
<text x="130.8" y="103.3">8</text>
<text x="194" y="103.3">25</text>
<text x="194" y="105">27</text>
<text x="194" y="106.7">29</text>
<text x="205.1" y="103.3">26</text>
<text x="205.1" y="105">28</text>
<text x="205.1" y="106.7">30</text>
<text x="56.7" y="108.5">4</text>
<text x="65.2" y="108.5">5</text>
<text x="122.3" y="108.5">4</text>
<text x="130.8" y="108.5">5</text>
<text x="194" y="108.5">31</text>
<text x="194" y="110.2">33</text>
<text x="194" y="111.9">35</text>
<text x="194" y="113.6">37</text>
<text x="205.1" y="108.5">32</text>
<text x="205.1" y="110.2">34</text>
<text x="205.1" y="111.9">36</text>
<text x="205.1" y="113.6">38</text>
<text x="182.4" y="116.1">+3.3V</text>
<text x="194" y="115.4">39</text>
<text x="205.1" y="115.4">40</text>
<text x="214.2" y="116.1">+3.3V</text>
<text x="168.9" y="162">1</text>
<text x="168.9" y="163.7">3</text>
<text x="168.9" y="165.5">5</text>
<text x="168.9" y="167.2">7</text>
<text x="177.4" y="162">2</text>
<text x="177.4" y="163.7">4</text>
<text x="177.4" y="165.5">6</text>
<text x="177.4" y="167.2">8</text>
<text x="168.1" y="170.6">11</text>
<text x="168.1" y="172.4">13</text>
<text x="168.9" y="168.9">9</text>
<text x="177.4" y="168.9">10</text>
<text x="177.4" y="170.6">12</text>
<text x="177.4" y="172.4">14</text>
<text x="147.9" y="174.8">+3.3V</text>
<text x="168.1" y="174.1">15</text>
<text x="177.4" y="174.1">16</text>
<text x="191.8" y="174.8">+3.3V</text>
<text x="212.5" y="194.9">Title</text>
<text x="212.5" y="200">Size</text>
<text x="219.4" y="200">Document Number</text>
<text x="269.5" y="200">Rev</text>
<text x="212.5" y="205.2">Date:</text>
<text x="221.5" y="205.2">Friday, February 02, 2018</text>
<text x="247" y="205.2">Sheet</text>
<text x="255.7" y="205.2">10</text>
<text x="260.9" y="205.2">of</text>
<text x="266" y="205.2">11</text>
</g>
<g font-size="1.2">
<text x="29.1" y="1.3">5</text>
<text x="83.6" y="1.3">4</text>
<text x="138.2" y="1.3">3</text>
<text x="192.8" y="1.3">2</text>
<text x="247.4" y="1.3">1</text>
<text x=".5" y="28.3">D</text>
<text x="275.1" y="28.3">D</text>
<text x=".5" y="79.2">C</text>
<text x="275.1" y="79.2">C</text>
<text x=".5" y="130.2">B</text>
<text x="275.1" y="130.2">B</text>
<text x=".5" y="181.1">A</text>
<text x="275.1" y="181.1">A</text>
<text x="29.1" y="206.8">5</text>
<text x="83.6" y="206.8">4</text>
<text x="138.2" y="206.8">3</text>
<text x="192.8" y="206.8">2</text>
<text x="247.4" y="206.8">1</text>
</g>
</svg>
